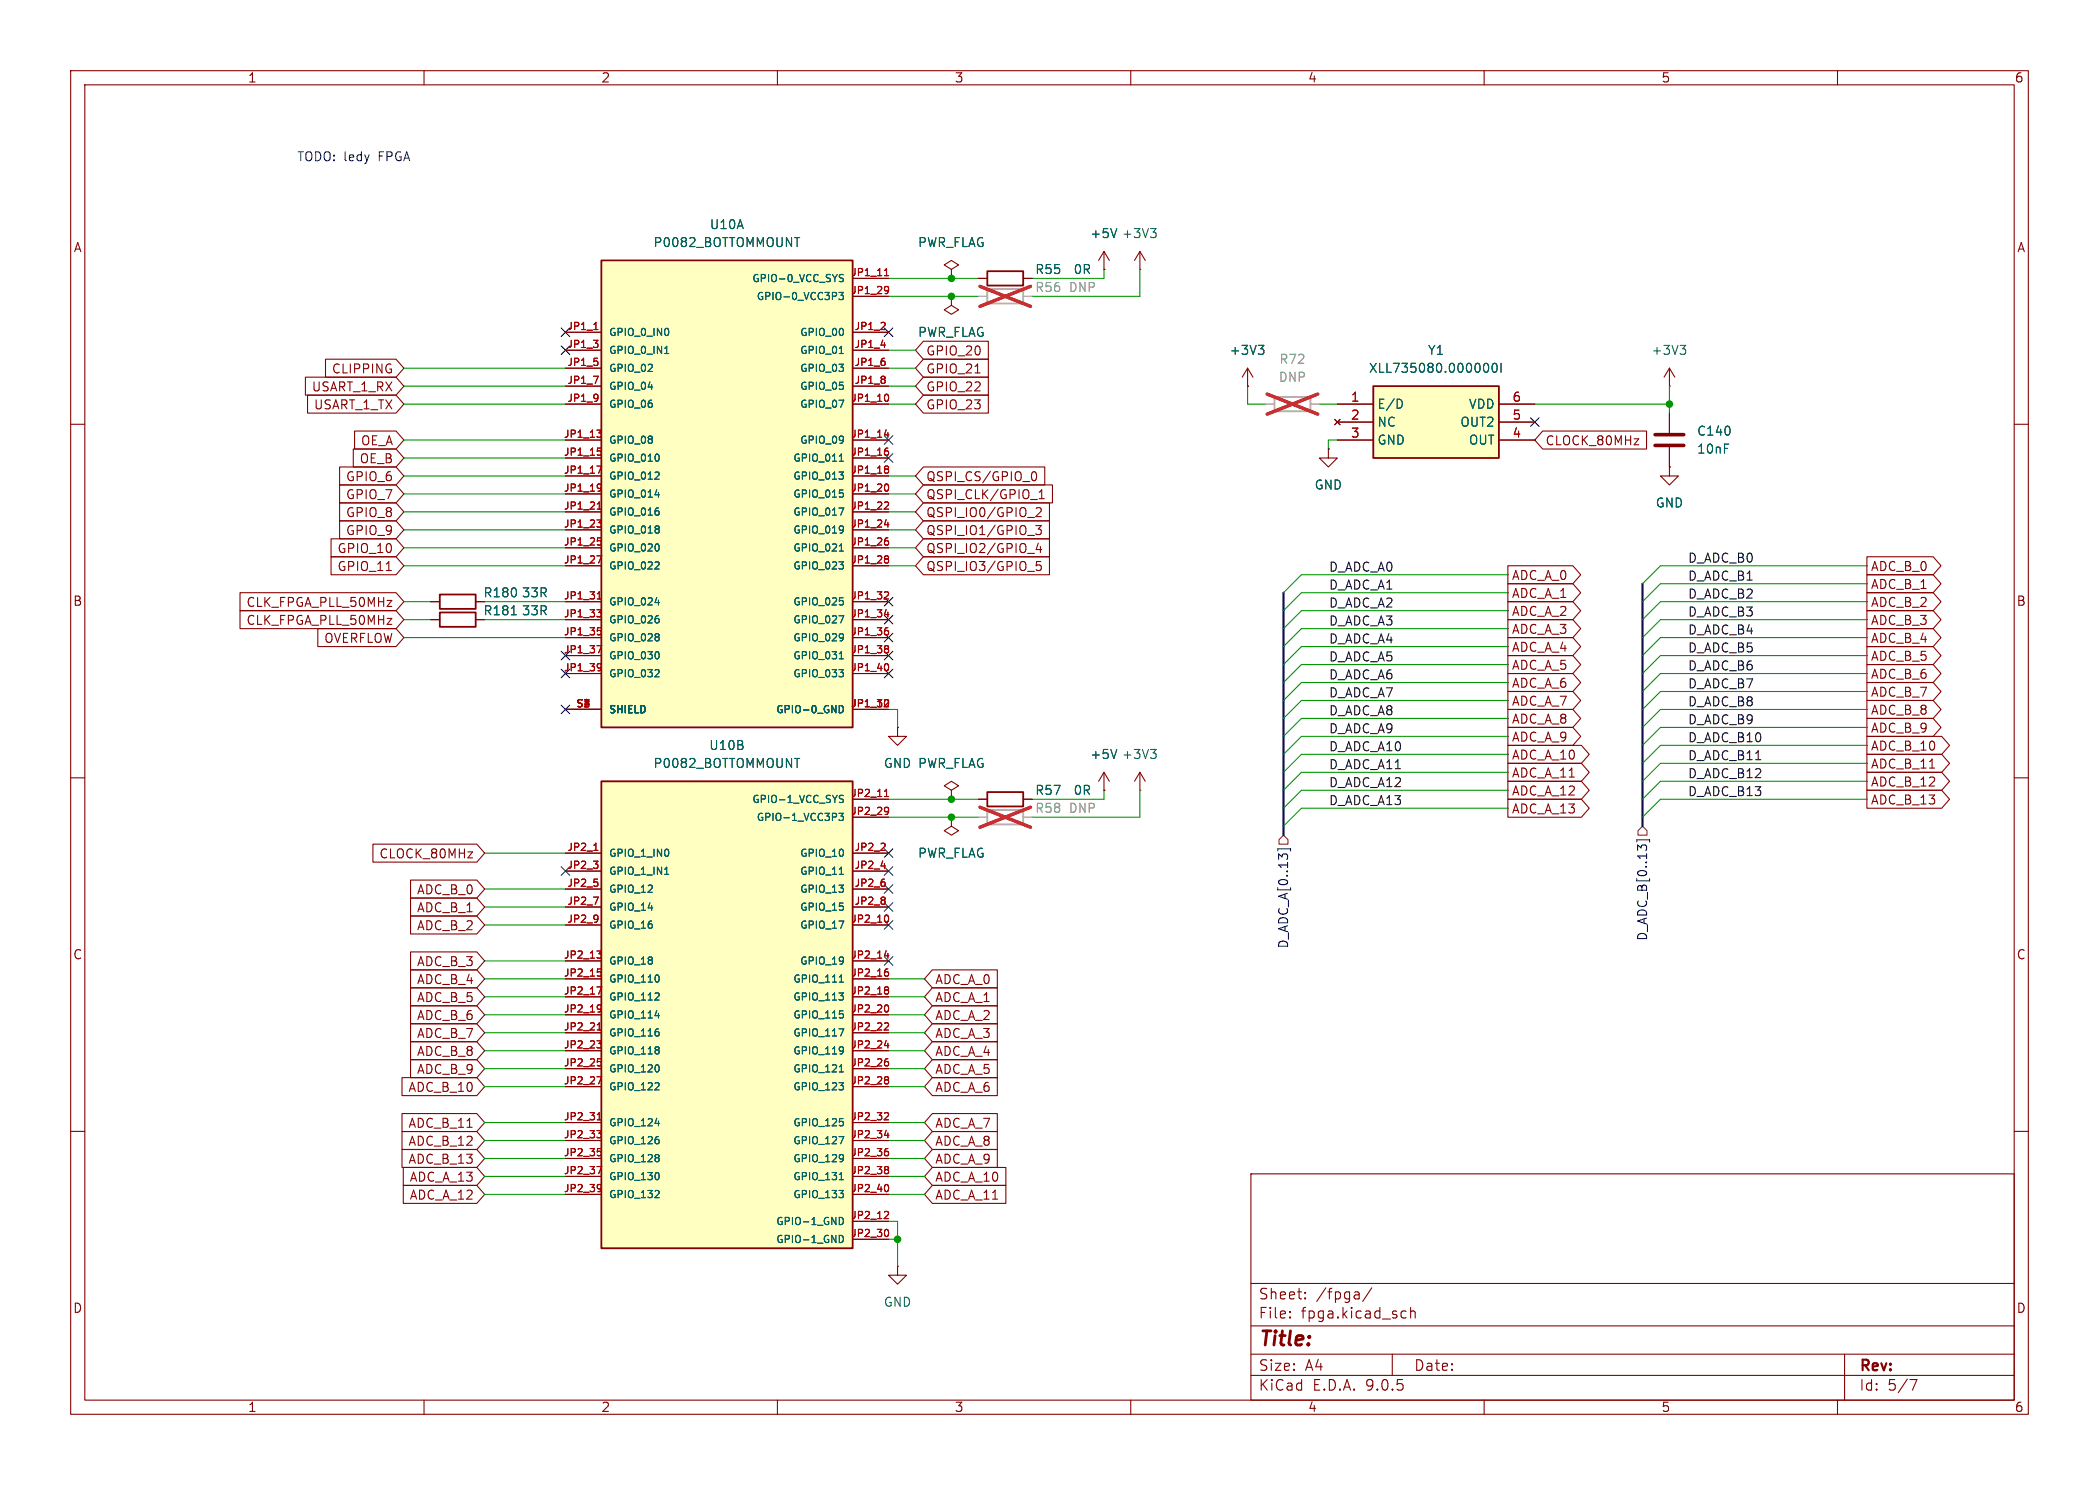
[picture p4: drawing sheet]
<svg xmlns="http://www.w3.org/2000/svg" width="297mm" height="210mm" viewBox="0 0 297 210" stroke-linecap="round" stroke-linejoin="round" font-family="sans-serif">
<g fill="none" stroke="#840000" stroke-width=".15">
<path d="M10 10h277v190h-277zM12 12h273v186h-273zM60 10v2M110 10v2M160 10v2M210 10v2M260 10v2M134.6 38.1l1-.6-1-.7-1 .7 1 .6v1.3M134.6 39.4h.1M134.6 41.9v1.3l1 .6-1 .7-1-.7 1-.6M134.6 41.9h.1M10 60h2"/>
<path d="M285 60h2M10 110h2M127 102.9v1.2h1.3l-1.3 1.3-1.3-1.3h1.3M127 102.9h.1M134.6 111.8l1-.7-1-.6-1 .6 1 .7v1.2M134.6 113h.1M285 110h2M10 160h2M177 166h108v32h-108zM285 160h2M60 198v2M110 198v2"/>
<path d="M160 198v2M177 194.5h108M177 191.5h108M177 187.5h108M177 181.5h108M182.5 186.3h.1l-.1 .1M182.5 186.3v.1M182.5 185.5v.1M182.5 185.5h.1l-.1 .1M184.7 183.6v.1M184.7 183.6h-.1l.1 .1M184.7 182.8v.1"/>
<path d="M184.7 182.8h-.1l.1 .1M192.1 182.7l.2 .2v.8M192.3 183.6l-.1 .1M192.3 183.1h-.1M194.1 182.1l-1.3 2M197 191.5v3M198.5 185.4l.5 .1M199 186.3l-.5 .1M199.6 185.5a.37 .37 0 0 1 .6 .1v.8M199.6 184.9v1.5M210 198v2M260 198v2"/>
<path d="M261 191.5v6.5M270.2 195.1h1l-.6 1.5"/>
</g>
<path d="M85.1 36.8h35.5v66.1h-35.5z" fill="#ffffc2"/>
<path d="M85.1 36.8h35.5v66.1h-35.5zM139.7 38.4h5.1v2h-5.1z" fill="none" stroke="#840000" stroke-width=".25"/>
<g fill="none" stroke="#840000" stroke-width=".15">
<path d="M120.6 39.4h5.1M138.4 39.4h1.3M144.8 39.4h1.2M80 47h5.1M80 49.5h5.1M80 52.1h5.1M80 54.6h5.1M80 57.2h5.1M120.6 47h5.1M120.6 49.5h5.1M120.6 52.1h5.1M120.6 54.6h5.1"/>
<path d="M120.6 57.2h5.1M120.6 41.9h5.1M80 62.2h5.1M80 64.8h5.1M80 67.3h5.1M80 69.9h5.1M80 72.4h5.1M80 74.9h5.1M80 77.5h5.1M120.6 62.2h5.1M120.6 64.8h5.1M120.6 67.3h5.1"/>
<path d="M120.6 69.9h5.1M120.6 72.4h5.1M120.6 74.9h5.1M120.6 77.5h5.1M236.2 66v1.3h1.3l-1.3 1.3-1.3-1.3h1.3M236.2 66h.1M80 80h5.1M80 85.1h5.1M80 87.6h5.1M80 90.2h5.1M80 92.7h5.1M80 95.3h5.1"/>
<path d="M120.6 80h5.1M120.6 85.1h5.1M120.6 87.6h5.1M120.6 90.2h5.1M120.6 92.7h5.1M120.6 95.3h5.1M80 100.3h5.1M120.6 100.3h5.1M134.6 115.6v1.2l1 .7-1 .6-1-.6 1-.7M134.6 115.6h.1M161.3 111.8h.1M161.3 109.2l-.8 1.3"/>
<path d="M161.3 109.2l.8 1.3M161.3 109.2v2.6"/>
</g>
<g fill="none" stroke="#a90000" stroke-width=".15">
<path d="M125.1 39h.6M125.3 38.1l.1-.1v1M84 53.2h.7l-.5 1M84 46.6h.6M124.7 48.8h.6M125.5 55.7a.64 .64 0 0 1 0 1.1M125.5 40.5l.2 .1a.83 .83 0 0 1-.2 .9M125.7 40.9l-.2 .2M84.5 60.8h.6l-.3 .4M84.5 65.9h.6l-.4 1M84.5 73.5h.6l-.3 .4M84.5 78.6h.6l-.4 1"/>
<path d="M84.5 72h.6M84.6 63.4h.4M84.6 76.1h.4M84.7 71.1l.1-.1v1M84.9 61.2l.2 .2v.3l-.2 .1M84.9 63.8l.2 .1v.3l-.2 .2M84.9 68.4l.1 .1a.83 .83 0 0 1-.1 .9M84.9 73.9l.2 .2v.3l-.2 .1M84.9 76.5l.2 .1v.3l-.2 .2M85.1 68.9l-.2 .2M125.1 61.5h.7M125.1 74.2h.7"/>
<path d="M125.4 63.4h.2M125.4 76.1h.2M125.5 68.4a.64 .64 0 0 1 0 1.1M125.5 71l.2 .2v.2l-.6 .6h.6M125.5 63.8l.2 .1v.3l-.2 .2M125.5 65.9l.2 .2-.2 .2 .2 .1v.3l-.2 .2M125.5 76.5l.2 .1v.3l-.2 .2M125.5 78.6l.2 .2-.2 .2 .2 .1v.3l-.2 .2M125.6 61.2v.6M125.6 73.9v.6M84.5 86.2h.6l-.3 .4M84.5 91.3h.6l-.4 1"/>
<path d="M84.5 84.7h.6M84.6 88.8h.4M84.7 83.8l.1-.1v1M84.9 86.6l.2 .2v.3l-.2 .1M84.9 89.2l.2 .1v.3l-.2 .2M84.9 93.8l.1 .1a.83 .83 0 0 1-.1 .9M85.1 94.3l-.2 .2M125.1 86.9h.7M125.4 88.8h.2M125.5 93.8a.64 .64 0 0 1 0 1.1M125.5 98.9l.2 .2v.3l-.6 .5h.6M125.5 83.7l.2 .2v.2l-.6 .6h.6"/>
<path d="M125.5 89.2l.2 .1v.3l-.2 .2M125.5 91.3l.2 .2-.2 .2 .2 .1v.3l-.2 .2M125.6 99a.68 .68 0 0 1-.1 .9M125.6 86.6v.6"/>
</g>
<g fill="none" stroke="#006464" stroke-width=".15">
<path d="M112.4 33.6h.8M118.9 39.3l.3 .1 .1 .1-.1 .3h-.3M118.9 38.9h.4M94 50h.6M118.7 41.4h.6l-.3 .3 .3 .1v.5l-.2 .1-.4-.1M118.8 50h.5M92.7 70h.6M93.2 66.8l.1 .1-.1 .3-.6 .6h.7M93.2 79.5l.1 .1-.1 .3-.6 .6h.7M93.2 64.4v.6M93.2 72.3v.5M93.2 74.5v.2"/>
<path d="M93.2 74.9v.4M93.2 77.1v.6M118.7 66.8h.6l-.3 .3M118.7 71.8h.7l-.4 1.1M118.7 79.5h.6l-.3 .3M118.8 65.2h.5M118.8 77.9h.5M118.8 69.3h.5M119 64.4v-.2v1M119 77.1v-.2v1M119.2 67.2l.1 .1-.1 .4M119.2 69.7l.1 .2-.1 .4"/>
<path d="M119.2 74.4l.1 .1a.86 .86 0 0 1-.1 .8M119.2 79.9l.1 .1-.1 .4M119.3 74.8l-.1 .2M92.7 85.2h.6M93.2 94.7l.1 .2-.1 .2-.6 .6h.7M93.2 87.6v.4M93.2 89.7v.3M93.2 90.1v.4M93.2 92.3v.7M118.7 87.1h.7l-.4 1M118.7 94.7h.6l-.3 .4M118.8 99.8a.51 .51 0 0 1 .5 .5 .51 .51 0 0 1-.5 .5"/>
<path d="M118.8 93.2h.5M118.8 84.5h.5M119 92.3v-.1v1M119.2 85l.1 .1-.1 .4M119.2 89.7h.1a.86 .86 0 0 1-.1 .8M119.2 95.1l.1 .2-.1 .4M119.3 90.1l-.1 .1M162.8 106h.8l-.4 .5M163.3 106.5l.3 .2v.3l-.3 .3"/>
</g>
<path d="M139.7 40.9h5.1v2h-5.1z" fill="none" stroke="#a1a1a1" stroke-width=".25"/>
<path d="M138.4 41.9h1.3M144.8 41.9h1.2" fill="none" stroke="#a1a1a1" stroke-width=".15"/>
<path d="M138.7 40.5l7.1 2.8M145.8 40.5l-7.1 2.8" fill="none" stroke="#e12e31" stroke-width=".46"/>
<path d="M85.1 110.5h35.5v66h-35.5z" fill="#ffffc2"/>
<path d="M62.2 84.1h5.1v2h-5.1zM62.2 86.6h5.1v2h-5.1zM85.1 110.5h35.5v66h-35.5zM139.7 112h5.1v2h-5.1z" fill="none" stroke="#840000" stroke-width=".25"/>
<g fill="none" stroke="#840000" stroke-width=".15">
<path d="M236.2 54.6h.1M236.2 52.1v2.5M236.2 58.4v2.8M236.2 52.1l-.7 1.2M236.2 52.1l.8 1.2M188 63.5v1.3h1.2l-1.2 1.2-1.3-1.2h1.3M188 63.5h.1M236.2 63.2v2.8M61 85.1h1.2M61 87.6h1.2M67.3 85.1h1.3M67.3 87.6h1.3"/>
<path d="M120.6 113h5.1M120.6 115.6h5.1M138.4 113h1.3M144.8 113h1.2M156.2 111.8h.1M156.2 109.2l-.8 1.3M156.2 109.2l.8 1.3M156.2 109.2v2.6M80 120.7h5.1M80 123.2h5.1M80 125.7h5.1M80 128.3h5.1"/>
<path d="M80 130.8h5.1M80 135.9h5.1M80 138.4h5.1M120.6 120.7h5.1M120.6 123.2h5.1M120.6 125.7h5.1M120.6 128.3h5.1M120.6 130.8h5.1M120.6 135.9h5.1M120.6 138.4h5.1M80 141h5.1M80 143.5h5.1"/>
<path d="M80 146.1h5.1M80 148.6h5.1M80 151.1h5.1M80 153.7h5.1M80 158.8h5.1M120.6 141h5.1M120.6 143.5h5.1M120.6 146.1h5.1M120.6 148.6h5.1M120.6 151.1h5.1M120.6 153.7h5.1M120.6 158.8h5.1"/>
<path d="M80 161.3h5.1M80 163.8h5.1M80 166.4h5.1M80 168.9h5.1M120.6 161.3h5.1M120.6 163.8h5.1M120.6 166.4h5.1M120.6 168.9h5.1M120.6 172.7h5.1M120.6 175.3h5.1M127 179.1v1.2h1.3l-1.3 1.3-1.3-1.3h1.3M127 179.1h.1"/>
</g>
<g fill="none" stroke="#a90000" stroke-width=".15">
<path d="M125.1 112.6h.6M125.3 111.8l.1-.2v1M125.5 114.2l.2 .1a.83 .83 0 0 1-.2 .8M125.7 114.6l-.2 .2M84 126.9h.7l-.5 1M84 120.3h.6M84.5 134.5h.6l-.3 .4M84.5 139.6h.6l-.4 1M84.6 137h.4M84.9 134.9l.2 .2v.2l-.2 .2M84.9 137.4l.2 .2v.3l-.2 .1M124.7 122.5h.6"/>
<path d="M125.1 135.2h.7M125.4 137h.2M125.5 129.4a.64 .64 0 0 1 0 1M125.5 137.4l.2 .2v.3l-.2 .1M125.5 139.6l.2 .2-.2 .2 .2 .1v.3l-.2 .2M125.6 134.8v.7M84.5 147.2h.6l-.3 .4M84.5 152.3h.6l-.4 1M84.5 159.9h.6l-.3 .4M84.5 145.7h.6M84.5 158.4h.6M84.6 149.7h.4"/>
<path d="M84.7 144.8l.1-.2v1.1M84.7 157.5l.1-.2v1.1M84.9 142.1l.1 .1a.83 .83 0 0 1-.1 .9M84.9 147.6l.2 .2v.2l-.2 .2M84.9 150.1l.2 .2v.3l-.2 .1M85.1 142.5l-.2 .2M125.1 147.9h.7M125.4 149.7h.2M125.5 142.1a.64 .64 0 0 1 0 1M125.5 144.6l.2 .2v.3l-.6 .6h.6M125.5 157.3l.2 .2v.3l-.6 .6h.6M125.5 150.1l.2 .2v.3l-.2 .1"/>
<path d="M125.5 152.3l.2 .2-.2 .2 .2 .1v.3l-.2 .2M125.6 147.5v.7M84.5 165h.6l-.4 1M84.6 162.4h.4M84.9 160.3l.2 .2v.2l-.2 .2M84.9 162.8l.2 .2v.3l-.2 .1M84.9 167.5l.1 .1a.83 .83 0 0 1-.1 .9M85.1 167.9l-.2 .2M125.1 160.6h.7M125.4 162.4h.2M125.5 167.5a.64 .64 0 0 1 0 1M125.5 173.9a.64 .64 0 0 1 0 1"/>
<path d="M125.5 162.8l.2 .2v.3l-.2 .1M125.5 165l.2 .2-.2 .2 .2 .1v.3l-.2 .2M125.5 171.3l.2 .2v.3l-.6 .5h.6M125.6 160.2v.7"/>
</g>
<g fill="none" stroke="#006464" stroke-width=".15">
<path d="M237.7 48.8h.8l-.4 .5M238.3 49.3l.2 .3v.3l-.2 .2M72.3 86.9h.8M112.4 107.3h.8M118.7 115h.6l-.3 .4 .3 .1v.4l-.2 .1-.4-.1M118.9 112.9l.3 .2 .1 .1-.1 .2-.3 .1M118.9 112.5h.4M158 106l-.4 1.3M93.2 138.1v.6M94 123.7h.6M118.8 123.7h.5M118.8 138.9h.5"/>
<path d="M119 138v-.1v1M92.7 143.6h.6M92.7 158.9h.6M93.2 140.5l.1 .1-.1 .3-.6 .5h.7M93.2 153.2l.1 .1-.1 .3-.6 .5h.7M93.2 146v.4M93.2 148.1v.3M93.2 148.6v.4M93.2 150.8v.6M118.7 140.4h.6l-.3 .4M118.7 145.5h.7l-.4 1M118.7 153.1h.6l-.3 .4"/>
<path d="M118.8 151.6h.5M118.8 143h.5M118.8 158.2h.5M119 150.7v-.1v1M119.2 140.9l.1 .1-.1 .4M119.2 143.4l.1 .1-.1 .4M119.2 148.1h.1a.86 .86 0 0 1-.1 .9M119.2 153.6l.1 .1-.1 .4M119.2 158.6l.1 .2-.1 .4M119.3 148.5l-.1 .1M93.2 168.4l.1 .1-.1 .3-.6 .6h.7M93.2 161.2v.5"/>
<path d="M93.2 163.4v.2M93.2 163.8v.4M93.2 166v.6M118.7 160.7h.7l-.4 1.1M118.7 168.4h.6l-.3 .3M118.8 172.2a.51 .51 0 0 1 .5 .5 .51 .51 0 0 1-.5 .5M118.8 174.7a.51 .51 0 0 1 .5 .5 .51 .51 0 0 1-.5 .5M118.8 166.8h.5M119 166v-.2v1M119.2 163.3l.1 .1a.86 .86 0 0 1-.1 .8M119.2 168.8l.1 .1-.1 .4M119.3 163.7l-.1 .2"/>
</g>
<path d="M180.3 56.1h5.1v2.1h-5.1zM139.7 114.6h5.1v2h-5.1z" fill="none" stroke="#a1a1a1" stroke-width=".25"/>
<path d="M179.1 57.2h1.2M185.4 57.2h1.3M138.4 115.6h1.3M144.8 115.6h1.2" fill="none" stroke="#a1a1a1" stroke-width=".15"/>
<path d="M179.3 55.7l7.2 2.9M186.5 55.7l-7.2 2.9M138.7 114.2l7.1 2.8M145.8 114.2l-7.1 2.8" fill="none" stroke="#e12e31" stroke-width=".46"/>
<path d="M234.2 61.5h4.1M234.2 63h4.1" fill="none" stroke="#840000" stroke-width=".51"/>
<path d="M194.3 54.6h17.8v10.2h-17.8z" fill="#ffffc2"/>
<path d="M194.3 54.6h17.8v10.2h-17.8z" fill="none" stroke="#840000" stroke-width=".25"/>
<g fill="none" stroke="#840000" stroke-width=".15">
<path d="M120.6 39.4h5.1M134.6 39.4h.1M138.4 39.4h1.3M144.8 39.4h1.2M156.2 38.1h.1M156.2 35.6l-.8 1.2M156.2 35.6l.8 1.2M156.2 35.6v2.5M161.3 38.1h.1M161.3 35.6l-.8 1.2M161.3 35.6l.8 1.2M161.3 35.6v2.5"/>
<path d="M43.2 53.3h12.8l1.1 1.3-1.1 1.3h-12.8zM43.5 55.9h12.5l1.1 1.3-1.1 1.2h-12.5zM46.1 50.8h9.9l1.1 1.3-1.1 1.2h-9.9zM80 57.2h5.1M80 47h5.1M80 49.5h5.1M80 52.1h5.1M80 54.6h5.1M120.6 57.2h5.1M120.6 47h5.1M120.6 49.5h5.1M120.6 52.1h5.1"/>
<path d="M120.6 54.6h5.1M120.6 41.9h5.1M130.7 48.3h9.1v2.5h-9.1l-1.2-1.3zM130.7 53.3h9.1v2.6h-9.1l-1.2-1.3zM130.7 50.8h9.1v2.5h-9.1l-1.2-1.2zM130.7 55.9h9.1v2.5h-9.1l-1.2-1.2zM134.6 41.9h.1M138 52.7h.7M176.5 54.6h.1M176.5 52.1l-.7 1.2M176.5 52.1l.8 1.2M176.5 52.1v2.5"/>
<path d="M188.8 59.3l.8 .8M189.2 57.2h5.1M189.2 59.7h5.1M189.6 59.3l-.8 .8M212.1 57.2h5.1M212.1 59.7h5.1M236.2 58.4v2.8M46.8 76.2h9.2l1.1 1.3-1.1 1.2h-9.2zM46.8 78.7h9.2l1.1 1.3-1.1 1.3h-9.2zM48.1 66h7.9l1.1 1.3-1.1 1.3h-7.9zM48.1 68.6h7.9l1.1 1.3-1.1 1.2h-7.9zM48.1 73.7h7.9l1.1 1.2-1.1 1.3h-7.9z"/>
<path d="M48.1 71.1h7.9l1.1 1.3-1.1 1.3h-7.9zM50 63.5h6l1.1 1.3-1.1 1.2h-6zM50.2 61h5.8l1.1 1.2-1.1 1.3h-5.8zM80 62.2h5.1M80 64.8h5.1M80 67.3h5.1M80 69.9h5.1M80 72.4h5.1M80 74.9h5.1M80 77.5h5.1M120.6 62.2h5.1M120.6 64.8h5.1"/>
<path d="M120.6 67.3h5.1M120.6 69.9h5.1M120.6 72.4h5.1M120.6 74.9h5.1M120.6 77.5h5.1M130.7 78.7h17.8v2.6h-17.8l-1.2-1.3zM130.7 73.7h17.8v2.5h-17.8l-1.2-1.3zM130.7 76.2h17.8v2.5h-17.8l-1.2-1.2zM130.7 71.1h17.8v2.6h-17.8l-1.2-1.3zM130.7 68.6h18.2v2.5h-18.2l-1.2-1.2zM130.7 66h17.1v2.6h-17.1l-1.2-1.3zM145.8 70.6h1"/>
<path d="M146.1 66.8l.1-.1a.69 .69 0 0 1 .4 1.2l-.2 .1-.3-.1M146.6 74.3h.7l-.4 .5 .4 .1v.6l-.2 .1h-.4l-.1-.1M146.6 71.9l.2-.1h.3l.2 .1v.3v.1l-.7 .8h.7M146.9 76.8l-.3 .9h.8M147 70.5h.8M147 69.6l.4-.3v1.2M147.2 77.3v.8M147.3 79.4h-.6l-.1 .6 .2-.1 .4 .1 .1 .1v.5l-.2 .1h-.3l-.2-.1M188 63.5h.1M189.2 62.2h5.1M212.1 62.2h5.1M218.3 61h14.7v2.5h-14.7l-1.1-1.3z"/>
<path d="M231.2 62.1h.7l-.7 .8h.7M236.2 66h.1M236.2 63.2v2.8M264.2 78.7h9.3l1.1 1.3-1.1 1.3h-9.3zM34 83.8h22l1.1 1.3-1.1 1.3h-22zM34 86.4h22l1.1 1.2-1.1 1.3h-22zM45 88.9h11l1.1 1.3-1.1 1.2h-11zM54.7 80.7h.7M54.8 84.9h.6l-.6 .9h.6M54.8 87.5h.6l-.6 .8h.6M61 85.1h1.2M61 87.6h1.2"/>
<path d="M67.3 85.1h1.3M67.3 87.6h1.3M80 85.1h5.1M80 87.6h5.1M80 80h5.1M80 90.2h5.1M80 92.7h5.1M80 95.3h5.1M120.6 85.1h5.1M120.6 87.6h5.1M120.6 80h5.1M120.6 90.2h5.1"/>
<path d="M120.6 92.7h5.1M120.6 95.3h5.1M213.4 90.2h9.2l1.1 1.2-1.1 1.3h-9.2zM213.4 82.5h9.2l1.1 1.3-1.1 1.3h-9.2zM213.4 95.2h9.2l1.1 1.3-1.1 1.3h-9.2zM213.4 92.7h9.2l1.1 1.3-1.1 1.3h-9.2zM213.4 80h9.2l1.1 1.3-1.1 1.3h-9.2zM213.4 97.8h9.2l1.1 1.3-1.1 1.2h-9.2zM213.4 85.1h9.2l1.1 1.3-1.1 1.2h-9.2zM213.4 87.6h9.2l1.1 1.3-1.1 1.3h-9.2zM264.2 96.5h9.3l1.1 1.3-1.1 1.3h-9.3zM264.2 99.1h9.3l1.1 1.2-1.1 1.3h-9.3z"/>
<path d="M264.2 88.9h9.3l1.1 1.3-1.1 1.2h-9.3zM264.2 91.4h9.3l1.1 1.3-1.1 1.3h-9.3zM264.2 83.8h9.3l1.1 1.3-1.1 1.3h-9.3zM264.2 86.4h9.3l1.1 1.2-1.1 1.3h-9.3zM264.2 94h9.3l1.1 1.3-1.1 1.2h-9.3zM264.2 81.3h9.3l1.1 1.3-1.1 1.2h-9.3zM52.8 119.4h14.7l1.1 1.3-1.1 1.2h-14.7zM80 100.3h5.1M120.6 113h5.1M120.6 115.6h5.1M120.6 100.3h5.1M127 102.9h.1"/>
<path d="M134.6 113h.1M134.6 115.6h.1M138.4 113h1.3M144.8 113h1.2M156.2 111.8h.1M213.4 113h10.4l1.1 1.3-1.1 1.3h-10.4zM213.4 105.4h10.4l1.1 1.3-1.1 1.3h-10.4zM213.4 107.9h10.4l1.1 1.3-1.1 1.3h-10.4zM213.4 100.3h9.2l1.1 1.3-1.1 1.3h-9.2zM213.4 110.5h10.4l1.1 1.3-1.1 1.2h-10.4zM213.4 102.9h9.2l1.1 1.2-1.1 1.3h-9.2zM264.2 106.7h10.5l1.2 1.3-1.2 1.2h-10.5z"/>
<path d="M264.2 109.2h10.5l1.2 1.3-1.2 1.3h-10.5zM264.2 104.1h10.5l1.2 1.3-1.2 1.3h-10.5zM264.2 101.6h9.3l1.1 1.3-1.1 1.2h-9.3zM264.2 111.8h10.5l1.2 1.2-1.2 1.3h-10.5zM58.1 134.6h9.4l1.1 1.3-1.1 1.3h-9.4zM58.1 124.5h9.4l1.1 1.2-1.1 1.3h-9.4zM58.1 129.5h9.4l1.1 1.3-1.1 1.3h-9.4zM58.1 139.7h9.4l1.1 1.3-1.1 1.2h-9.4zM58.1 127h9.4l1.1 1.3-1.1 1.2h-9.4zM58.1 137.2h9.4l1.1 1.2-1.1 1.3h-9.4zM66.2 120.5h.7l-.7 .8h.7M80 120.7h5.1"/>
<path d="M80 123.2h5.1M80 125.7h5.1M80 128.3h5.1M80 130.8h5.1M80 135.9h5.1M80 138.4h5.1M120.6 120.7h5.1M120.6 123.2h5.1M120.6 125.7h5.1M120.6 128.3h5.1M120.6 130.8h5.1M120.6 135.9h5.1"/>
<path d="M120.6 138.4h5.1M131.9 137.2h9.2v2.5h-9.2l-1.1-1.3zM131.9 139.7h9.2v2.5h-9.2l-1.1-1.2zM56.9 157.5h10.6l1.1 1.3-1.1 1.2h-10.6zM56.9 152.4h10.6l1.1 1.3-1.1 1.2h-10.6zM58.1 142.2h9.4l1.1 1.3-1.1 1.3h-9.4zM58.1 144.8h9.4l1.1 1.3-1.1 1.2h-9.4zM58.1 149.9h9.4l1.1 1.2-1.1 1.3h-9.4zM58.1 147.3h9.4l1.1 1.3-1.1 1.3h-9.4zM80 141h5.1M80 143.5h5.1M80 146.1h5.1"/>
<path d="M80 148.6h5.1M80 151.1h5.1M80 153.7h5.1M80 158.8h5.1M120.6 141h5.1M120.6 143.5h5.1M120.6 146.1h5.1M120.6 148.6h5.1M120.6 151.1h5.1M120.6 153.7h5.1M120.6 158.8h5.1M131.9 152.4h9.2v2.5h-9.2l-1.1-1.2z"/>
<path d="M131.9 149.9h9.2v2.5h-9.2l-1.1-1.3zM131.9 147.3h9.2v2.6h-9.2l-1.1-1.3zM131.9 144.8h9.2v2.5h-9.2l-1.1-1.2zM131.9 142.2h9.2v2.6h-9.2l-1.1-1.3zM131.9 157.5h9.2v2.5h-9.2l-1.1-1.2zM56.9 162.6h10.6l1.1 1.2-1.1 1.3h-10.6zM56.9 160h10.6l1.1 1.3-1.1 1.3h-10.6zM57.1 167.6h10.4l1.1 1.3-1.1 1.3h-10.4zM57.1 165.1h10.4l1.1 1.3-1.1 1.2h-10.4zM80 161.3h5.1M80 163.8h5.1M80 166.4h5.1"/>
<path d="M80 168.9h5.1M120.6 161.3h5.1M120.6 163.8h5.1M120.6 166.4h5.1M120.6 168.9h5.1M120.6 172.7h5.1M120.6 175.3h5.1M131.9 162.6h9.2v2.5h-9.2l-1.1-1.3zM131.9 160h9.2v2.6h-9.2l-1.1-1.3zM131.9 165.1h10.4v2.5h-10.4l-1.1-1.2zM131.9 167.6h10.4v2.6h-10.4l-1.1-1.3z"/>
</g>
<g fill="none" stroke="#006464" stroke-width=".15">
<path d="M112.4 33.6h.8M118.9 39.3l.3 .1 .1 .1-.1 .3h-.3M118.9 38.9h.4M158 32.3l-.4 1.3M162.8 32.3h.8l-.4 .5M163.3 32.8l.3 .3v.3l-.3 .2M94 50h.6M118.7 41.4h.6l-.3 .3 .3 .1v.5l-.2 .1-.4-.1M118.8 50h.5M178 48.8h.8l-.4 .5M178.6 49.3l.2 .3v.3l-.2 .2M198.2 56.5l.2 .5v.4l-.2 .3"/>
<path d="M210 51.6l.2-.2a.69 .69 0 0 1 .3 1.1l-.3 .1-.2-.2M211.3 51.4h.1a.69 .69 0 0 1 .3 1.1l-.2 .1a.69 .69 0 0 1-.3-1.1zM212.4 51.4v1.2M92.7 70h.6M93.2 66.8l.1 .1-.1 .3-.6 .6h.7M93.2 79.5l.1 .1-.1 .3-.6 .6h.7M93.2 64.4v.6M93.2 72.3v.5M93.2 74.5v.2M93.2 74.9v.4M93.2 77.1v.6M118.7 66.8h.6l-.3 .3"/>
<path d="M118.7 71.8h.7l-.4 1.1M118.7 79.5h.6l-.3 .3M118.8 65.2h.5M118.8 77.9h.5M118.8 69.3h.5M119 64.4v-.2v1M119 77.1v-.2v1M119.2 67.2l.1 .1-.1 .4M119.2 69.7l.1 .2-.1 .4M119.2 74.4l.1 .1a.86 .86 0 0 1-.1 .8M119.2 79.9l.1 .1-.1 .4M119.3 74.8l-.1 .2"/>
<path d="M72.3 86.9h.8M92.7 85.2h.6M93.2 94.7l.1 .2-.1 .2-.6 .6h.7M93.2 87.6v.4M93.2 89.7v.3M93.2 90.1v.4M93.2 92.3v.7M118.7 87.1h.7l-.4 1M118.7 94.7h.6l-.3 .4M118.8 99.8a.51 .51 0 0 1 .5 .5 .51 .51 0 0 1-.5 .5M118.8 93.2h.5M118.8 84.5h.5"/>
<path d="M119 92.3v-.1v1M119.2 85l.1 .1-.1 .4M119.2 89.7h.1a.86 .86 0 0 1-.1 .8M119.2 95.1l.1 .2-.1 .4M119.3 90.1l-.1 .1M112.4 107.3h.8M118.7 115h.6l-.3 .4 .3 .1v.4l-.2 .1-.4-.1M118.9 112.9l.3 .2 .1 .1-.1 .2-.3 .1M118.9 112.5h.4M158 106l-.4 1.3M93.2 138.1v.6M94 123.7h.6"/>
<path d="M118.8 123.7h.5M118.8 138.9h.5M119 138v-.1v1M92.7 143.6h.6M92.7 158.9h.6M93.2 140.5l.1 .1-.1 .3-.6 .5h.7M93.2 153.2l.1 .1-.1 .3-.6 .5h.7M93.2 146v.4M93.2 148.1v.3M93.2 148.6v.4M93.2 150.8v.6M118.7 140.4h.6l-.3 .4"/>
<path d="M118.7 145.5h.7l-.4 1M118.7 153.1h.6l-.3 .4M118.8 151.6h.5M118.8 143h.5M118.8 158.2h.5M119 150.7v-.1v1M119.2 140.9l.1 .1-.1 .4M119.2 143.4l.1 .1-.1 .4M119.2 148.1h.1a.86 .86 0 0 1-.1 .9M119.2 153.6l.1 .1-.1 .4M119.2 158.6l.1 .2-.1 .4M119.3 148.5l-.1 .1"/>
<path d="M93.2 168.4l.1 .1-.1 .3-.6 .6h.7M93.2 161.2v.5M93.2 163.4v.2M93.2 163.8v.4M93.2 166v.6M118.7 160.7h.7l-.4 1.1M118.7 168.4h.6l-.3 .3M118.8 172.2a.51 .51 0 0 1 .5 .5 .51 .51 0 0 1-.5 .5M118.8 174.7a.51 .51 0 0 1 .5 .5 .51 .51 0 0 1-.5 .5M118.8 166.8h.5M119 166v-.2v1M119.2 163.3l.1 .1a.86 .86 0 0 1-.1 .8"/>
<path d="M119.2 168.8l.1 .1-.1 .4M119.3 163.7l-.1 .2"/>
</g>
<g fill="none" stroke="#000084" stroke-width=".15">
<path d="M79.4 48.9l1.2 1.2M79.4 46.4l1.2 1.2M80.6 48.9l-1.2 1.2M80.6 46.4l-1.2 1.2M125.1 46.4l1.2 1.2M126.3 46.4l-1.2 1.2M216.6 59.1l1.2 1.2M217.8 59.1l-1.2 1.2M125.1 64.2l1.2 1.2M125.1 61.6l1.2 1.2M126.3 64.2l-1.2 1.2M126.3 61.6l-1.2 1.2"/>
<path d="M79.4 99.7l1.2 1.2M79.4 92.1l1.2 1.2M79.4 94.6l1.2 1.3M80.6 99.7l-1.2 1.2M80.6 92.1l-1.2 1.2M80.6 94.6l-1.2 1.3M125.1 94.6l1.2 1.3M125.1 89.6l1.2 1.2M125.1 92.1l1.2 1.2M125.1 87l1.2 1.2M125.1 84.5l1.2 1.2M126.3 94.6l-1.2 1.3"/>
<path d="M126.3 89.6l-1.2 1.2M126.3 92.1l-1.2 1.2M126.3 87l-1.2 1.2M126.3 84.5l-1.2 1.2M231.6 119.1v-.3h1.8v.3M232.2 119.9l-.5-.4v.8M232.3 119.6l.1-.1h.3l.2 .1M79.4 122.6l1.2 1.2M80.6 122.6l-1.2 1.2M125.1 135.3l1.2 1.2M125.1 120l1.2 1.3M125.1 127.7l1.2 1.2"/>
<path d="M125.1 125.1l1.2 1.2M125.1 130.2l1.2 1.2M125.1 122.6l1.2 1.2M126.3 135.3l-1.2 1.2M126.3 120l-1.2 1.3M126.3 127.7l-1.2 1.2M126.3 125.1l-1.2 1.2M126.3 130.2l-1.2 1.2M126.3 122.6l-1.2 1.2M180.8 120.3v-.3h1.8v.3"/>
</g>
<path d="M181 118.7l.6-.6 .6 .6v.7h-1.2zM232.4 116.8l.6 .7v.6h-1.2v-.6z" fill="none" stroke="#725600" stroke-width=".15"/>
<path d="M181.6 83.8v34.3M232.4 82.6v34.2" fill="none" stroke="#000084" stroke-width=".3"/>
<g fill="none" stroke="#009600" stroke-width=".15">
<path d="M125.7 39.4h12.7M156.2 38.1v1.3h-10.2M161.3 38.1v3.8h-15.3M57.1 57.2h22.9M57.1 54.6h22.9M57.1 52.1h22.9M125.7 41.9h12.7M125.7 57.2h3.8M125.7 54.6h3.8M125.7 52.1h3.8M125.7 49.5h3.8M176.5 54.6v2.6h2.6"/>
<path d="M186.7 57.2h2.5M217.2 57.2h19M236.2 54.6v3.8M57.1 62.2h22.9M57.1 64.8h22.9M57.1 67.3h22.9M57.1 77.5h22.9M57.1 69.9h22.9M57.1 72.4h22.9M57.1 74.9h22.9M125.7 67.3h3.8M125.7 77.5h3.8"/>
<path d="M125.7 69.9h3.8M125.7 72.4h3.8M125.7 74.9h3.8M189.2 62.2h-1.2v1.3M57.1 87.6h3.9M57.1 80h22.9M57.1 85.1h3.9M57.1 90.2h22.9M68.6 87.6h11.4M68.6 85.1h11.4M125.7 80h3.8M213.4 91.4h-29.3l-2.5 2.6"/>
<path d="M213.4 94h-29.3l-2.5 2.5M213.4 96.5h-29.3l-2.5 2.6M213.4 99.1h-29.3l-2.5 2.5M213.4 86.4h-29.3l-2.5 2.5M213.4 81.3h-29.3l-2.5 2.5M213.4 83.8h-29.3l-2.5 2.6M213.4 88.9h-29.3l-2.5 2.5M264.2 87.6h-29.3l-2.5 2.6M264.2 80h-29.3l-2.5 2.6M264.2 85.1h-29.3l-2.5 2.5M264.2 90.2h-29.3l-2.5 2.5M264.2 82.6h-29.3l-2.5 2.5"/>
<path d="M264.2 97.8h-29.3l-2.5 2.5M264.2 95.3h-29.3l-2.5 2.5M264.2 92.7h-29.3l-2.5 2.6M125.7 113h12.7M125.7 100.3h1.3v2.6M125.7 115.6h12.7M156.2 111.8v1.2h-10.2M161.3 111.8v3.8h-15.3M213.4 109.2h-29.3l-2.5 2.6M213.4 101.6h-29.3l-2.5 2.5M213.4 104.1h-29.3l-2.5 2.6M213.4 106.7h-29.3l-2.5 2.5"/>
<path d="M213.4 114.3h-29.3l-2.5 2.5M213.4 111.8h-29.3l-2.5 2.5M264.2 113h-29.3l-2.5 2.6M264.2 105.4h-29.3l-2.5 2.6M264.2 102.9h-29.3l-2.5 2.5M264.2 108h-29.3l-2.5 2.5M264.2 110.5h-29.3l-2.5 2.5M264.2 100.3h-29.3l-2.5 2.6M68.6 135.9h11.4M68.6 120.7h11.4M68.6 130.8h11.4M68.6 125.7h11.4"/>
<path d="M68.6 128.3h11.4M68.6 138.4h11.4M125.7 138.4h5.1M68.6 146.1h11.4M68.6 141h11.4M68.6 143.5h11.4M68.6 153.7h11.4M68.6 151.1h11.4M68.6 148.6h11.4M68.6 158.8h11.4M125.7 146.1h5.1M125.7 141h5.1"/>
<path d="M125.7 143.5h5.1M125.7 153.7h5.1M125.7 151.1h5.1M125.7 148.6h5.1M125.7 158.8h5.1M68.6 168.9h11.4M68.6 166.4h11.4M68.6 163.8h11.4M68.6 161.3h11.4M125.7 168.9h5.1M125.7 166.4h5.1M125.7 163.8h5.1"/>
<path d="M125.7 161.3h5.1M125.7 172.7h1.3v6.4M125.7 175.3h1.3"/>
</g>
<g fill="none" stroke="#a90000" stroke-width=".15">
<path d="M125.1 39h.6M125.3 38.1l.1-.1v1M84 53.2h.7l-.5 1M84 46.6h.6M124.7 48.8h.6M125.5 55.7a.64 .64 0 0 1 0 1.1M125.5 40.5l.2 .1a.83 .83 0 0 1-.2 .9M125.7 40.9l-.2 .2M84.5 60.8h.6l-.3 .4M84.5 65.9h.6l-.4 1M84.5 73.5h.6l-.3 .4M84.5 78.6h.6l-.4 1"/>
<path d="M84.5 72h.6M84.6 63.4h.4M84.6 76.1h.4M84.7 71.1l.1-.1v1M84.9 61.2l.2 .2v.3l-.2 .1M84.9 63.8l.2 .1v.3l-.2 .2M84.9 68.4l.1 .1a.83 .83 0 0 1-.1 .9M84.9 73.9l.2 .2v.3l-.2 .1M84.9 76.5l.2 .1v.3l-.2 .2M85.1 68.9l-.2 .2M125.1 61.5h.7M125.1 74.2h.7"/>
<path d="M125.4 63.4h.2M125.4 76.1h.2M125.5 68.4a.64 .64 0 0 1 0 1.1M125.5 63.8l.2 .1v.3l-.2 .2M125.5 65.9l.2 .2-.2 .2 .2 .1v.3l-.2 .2M125.5 71l.2 .2v.2l-.6 .6h.6M125.5 76.5l.2 .1v.3l-.2 .2M125.5 78.6l.2 .2-.2 .2 .2 .1v.3l-.2 .2M125.6 61.2v.6M125.6 73.9v.6M84.5 86.2h.6l-.3 .4M84.5 91.3h.6l-.4 1"/>
<path d="M84.5 84.7h.6M84.6 88.8h.4M84.7 83.8l.1-.1v1M84.9 86.6l.2 .2v.3l-.2 .1M84.9 89.2l.2 .1v.3l-.2 .2M84.9 93.8l.1 .1a.83 .83 0 0 1-.1 .9M85.1 94.3l-.2 .2M125.1 86.9h.7M125.4 88.8h.2M125.5 93.8a.64 .64 0 0 1 0 1.1M125.5 98.9l.2 .2v.3l-.6 .5h.6M125.5 83.7l.2 .2v.2l-.6 .6h.6"/>
<path d="M125.5 89.2l.2 .1v.3l-.2 .2M125.5 91.3l.2 .2-.2 .2 .2 .1v.3l-.2 .2M125.6 99a.68 .68 0 0 1-.1 .9M125.6 86.6v.6M125.1 112.6h.6M125.3 111.8l.1-.2v1M125.5 114.2l.2 .1a.83 .83 0 0 1-.2 .8M125.7 114.6l-.2 .2M84 126.9h.7l-.5 1M84 120.3h.6M84.5 134.5h.6l-.3 .4M84.5 139.6h.6l-.4 1"/>
<path d="M84.6 137h.4M84.9 134.9l.2 .2v.2l-.2 .2M84.9 137.4l.2 .2v.3l-.2 .1M124.7 122.5h.6M125.1 135.2h.7M125.4 137h.2M125.5 129.4a.64 .64 0 0 1 0 1M125.5 137.4l.2 .2v.3l-.2 .1M125.5 139.6l.2 .2-.2 .2 .2 .1v.3l-.2 .2M125.6 134.8v.7M84.5 147.2h.6l-.3 .4M84.5 152.3h.6l-.4 1"/>
<path d="M84.5 159.9h.6l-.3 .4M84.5 145.7h.6M84.5 158.4h.6M84.6 149.7h.4M84.7 144.8l.1-.2v1.1M84.7 157.5l.1-.2v1.1M84.9 142.1l.1 .1a.83 .83 0 0 1-.1 .9M84.9 147.6l.2 .2v.2l-.2 .2M84.9 150.1l.2 .2v.3l-.2 .1M85.1 142.5l-.2 .2M125.1 147.9h.7M125.4 149.7h.2"/>
<path d="M125.5 142.1a.64 .64 0 0 1 0 1M125.5 144.6l.2 .2v.3l-.6 .6h.6M125.5 157.3l.2 .2v.3l-.6 .6h.6M125.5 150.1l.2 .2v.3l-.2 .1M125.5 152.3l.2 .2-.2 .2 .2 .1v.3l-.2 .2M125.6 147.5v.7M84.5 165h.6l-.4 1M84.6 162.4h.4M84.9 160.3l.2 .2v.2l-.2 .2M84.9 162.8l.2 .2v.3l-.2 .1M84.9 167.5l.1 .1a.83 .83 0 0 1-.1 .9M85.1 167.9l-.2 .2"/>
<path d="M125.1 160.6h.7M125.4 162.4h.2M125.5 167.5a.64 .64 0 0 1 0 1M125.5 173.9a.64 .64 0 0 1 0 1M125.5 162.8l.2 .2v.3l-.2 .1M125.5 165l.2 .2-.2 .2 .2 .1v.3l-.2 .2M125.5 171.3l.2 .2v.3l-.6 .5h.6M125.6 160.2v.7"/>
</g>
<path d="M138.4 41.9h1.3M144.8 41.9h1.2M179.1 57.2h1.2M185.4 57.2h1.3M138.4 115.6h1.3M144.8 115.6h1.2" fill="none" stroke="#a1a1a1" stroke-width=".15"/>
<path d="M138.7 40.5l7.1 2.8M145.8 40.5l-7.1 2.8M179.3 55.7l7.2 2.9M186.5 55.7l-7.2 2.9M138.7 114.2l7.1 2.8M145.8 114.2l-7.1 2.8" fill="none" stroke="#e12e31" stroke-width=".46"/>
<g fill="#009600" stroke="#009600" stroke-width=".15">
<circle cx="134.6" cy="39.4" r=".46"/>
<circle cx="134.6" cy="41.9" r=".46"/>
<circle cx="127" cy="175.3" r=".46"/>
<circle cx="134.6" cy="113" r=".46"/>
<circle cx="134.6" cy="115.6" r=".46"/>
<circle cx="236.2" cy="57.2" r=".46"/>
</g>
<text font-size="2.8" fill="#840000" x="178" y="190.9">Title:</text>
<g font-size="2.1" fill="#840000">
<text x="178" y="184">Sheet:</text>
<text x="186.2" y="184">/fpga/</text>
<text x="178" y="186.7">File:</text>
<text x="184.1" y="186.7">fpga.kicad_sch</text>
<text x="178" y="196.9">KiCad</text>
<text x="178" y="194.1">Size:</text>
<text x="184.7" y="194.1">A4</text>
<text x="185.7" y="196.9">E.D.A.</text>
<text x="193.3" y="196.9">9.0.5</text>
<text x="200" y="194.1">Date:</text>
<text x="263" y="194.3">Rev:</text>
<text x="263" y="196.9">Id:</text>
<text x="267.1" y="196.9">5/7</text>
</g>
<g font-size="1.8" fill="#840000">
<text x="35" y="11.9">1</text>
<text x="85" y="11.9">2</text>
<text x="135" y="11.9">3</text>
<text x="185" y="11.9">4</text>
<text x="235" y="11.9">5</text>
<text x="285" y="11.9">6</text>
<text x="10.3" y="35.9">A</text>
<text x="285.3" y="35.9">A</text>
<text x="46.9" y="53">CLIPPING</text>
<text x="131" y="50.5">GPIO_20</text>
<text x="131" y="53">GPIO_21</text>
<text x="44" y="55.6">USART_1_RX</text>
<text x="44.3" y="58.1">USART_1_TX</text>
<text x="131" y="55.6">GPIO_22</text>
<text x="131" y="58.1">GPIO_23</text>
<text x="50.8" y="65.7">OE_B</text>
<text x="51" y="63.2">OE_A</text>
<text x="218.6" y="63.2">CLOCK_80MHz</text>
<text x="48.9" y="68.3">GPIO_6</text>
<text x="48.9" y="70.8">GPIO_7</text>
<text x="131" y="70.8">QSPI_CLK/GPIO_1</text>
<text x="131" y="68.3">QSPI_CS/GPIO_0</text>
<text x="48.9" y="75.9">GPIO_9</text>
<text x="48.9" y="73.3">GPIO_8</text>
<text x="131" y="75.9">QSPI_IO1/GPIO_3</text>
<text x="131" y="73.3">QSPI_IO0/GPIO_2</text>
<text x="47.7" y="78.4">GPIO_10</text>
<text x="47.7" y="81">GPIO_11</text>
<text x="131" y="81">QSPI_IO3/GPIO_5</text>
<text x="131" y="78.4">QSPI_IO2/GPIO_4</text>
<text x="213.8" y="82.2">ADC_A_0</text>
<text x="264.6" y="83.5">ADC_B_1</text>
<text x="264.6" y="81">ADC_B_0</text>
<text x="10.3" y="85.9">B</text>
<text x="34.8" y="86">CLK_FPGA_PLL_50MHz</text>
<text x="34.8" y="88.6">CLK_FPGA_PLL_50MHz</text>
<text x="213.8" y="84.8">ADC_A_1</text>
<text x="213.8" y="87.3">ADC_A_2</text>
<text x="213.8" y="89.9">ADC_A_3</text>
<text x="264.6" y="86">ADC_B_2</text>
<text x="264.6" y="88.6">ADC_B_3</text>
<text x="285.3" y="85.9">B</text>
<text x="45.8" y="91.1">OVERFLOW</text>
<text x="213.8" y="92.4">ADC_A_4</text>
<text x="213.8" y="94.9">ADC_A_5</text>
<text x="264.6" y="91.1">ADC_B_4</text>
<text x="264.6" y="93.7">ADC_B_5</text>
<text x="213.8" y="97.5">ADC_A_6</text>
<text x="213.8" y="100">ADC_A_7</text>
<text x="264.6" y="98.7">ADC_B_7</text>
<text x="264.6" y="101.3">ADC_B_8</text>
<text x="264.6" y="96.2">ADC_B_6</text>
<text x="213.8" y="107.6">ADC_A_10</text>
<text x="213.8" y="102.6">ADC_A_8</text>
<text x="213.8" y="105.1">ADC_A_9</text>
<text x="264.6" y="106.4">ADC_B_10</text>
<text x="264.6" y="103.8">ADC_B_9</text>
<text x="213.8" y="110.2">ADC_A_11</text>
<text x="213.8" y="112.7">ADC_A_12</text>
<text x="264.6" y="108.9">ADC_B_11</text>
<text x="264.6" y="111.4">ADC_B_12</text>
<text x="264.6" y="114">ADC_B_13</text>
<text x="213.8" y="115.3">ADC_A_13</text>
<text x="53.6" y="121.6">CLOCK_80MHz</text>
<text x="58.9" y="126.7">ADC_B_0</text>
<text x="58.9" y="131.8">ADC_B_2</text>
<text x="58.9" y="129.2">ADC_B_1</text>
<text x="10.3" y="135.9">C</text>
<text x="58.9" y="136.8">ADC_B_3</text>
<text x="285.3" y="135.9">C</text>
<text x="58.9" y="141.9">ADC_B_5</text>
<text x="58.9" y="139.4">ADC_B_4</text>
<text x="132.2" y="139.4">ADC_A_0</text>
<text x="132.2" y="141.9">ADC_A_1</text>
<text x="58.9" y="144.5">ADC_B_6</text>
<text x="58.9" y="147">ADC_B_7</text>
<text x="58.9" y="149.5">ADC_B_8</text>
<text x="132.2" y="149.5">ADC_A_4</text>
<text x="132.2" y="147">ADC_A_3</text>
<text x="132.2" y="144.5">ADC_A_2</text>
<text x="57.7" y="154.6">ADC_B_10</text>
<text x="58.9" y="152.1">ADC_B_9</text>
<text x="132.2" y="154.6">ADC_A_6</text>
<text x="132.2" y="152.1">ADC_A_5</text>
<text x="57.7" y="159.7">ADC_B_11</text>
<text x="132.2" y="159.7">ADC_A_7</text>
<text x="57.7" y="164.8">ADC_B_13</text>
<text x="57.7" y="162.2">ADC_B_12</text>
<text x="57.9" y="167.3">ADC_A_13</text>
<text x="132.2" y="164.8">ADC_A_9</text>
<text x="132.2" y="162.2">ADC_A_8</text>
<text x="132.2" y="167.3">ADC_A_10</text>
<text x="57.9" y="169.9">ADC_A_12</text>
<text x="132.2" y="169.9">ADC_A_11</text>
<text x="10.3" y="185.9">D</text>
<text x="285.3" y="185.9">D</text>
<text x="35" y="199.9">1</text>
<text x="85" y="199.9">2</text>
<text x="135" y="199.9">3</text>
<text x="185" y="199.9">4</text>
<text x="235" y="199.9">5</text>
<text x="285" y="199.9">6</text>
</g>
<g font-size="1.8" fill="#0000c2">
<text x="42" y="23">TODO: ledy</text>
<text x="53.7" y="23">FPGA</text>
</g>
<g font-size="1.8" fill="#006464">
<text x="92.4" y="35.2">P0082_BOTTOMMOUNT</text>
<text x="100.3" y="32.6">U10A</text>
<text x="129.8" y="35.2">PWR_FLAG</text>
<text x="154.2" y="33.9">+5V</text>
<text x="158.6" y="33.9">+3V3</text>
<text x="146.4" y="39">R55</text>
<text x="151.8" y="39">0R</text>
<text x="129.8" y="47.9">PWR_FLAG</text>
<text x="173.9" y="50.4">+3V3</text>
<text x="193.6" y="52.9">XLL735080.000000I</text>
<text x="201.9" y="50.4">Y1</text>
<text x="233.6" y="50.4">+3V3</text>
<text x="194.8" y="58">E/D</text>
<text x="207.8" y="58">VDD</text>
<text x="194.8" y="60.6">NC</text>
<text x="194.8" y="63.1">GND</text>
<text x="206.5" y="60.6">OUT2</text>
<text x="207.8" y="63.1">OUT</text>
<text x="240" y="61.8">C140</text>
<text x="240" y="64.4">10nF</text>
<text x="185.9" y="69.4">GND</text>
<text x="234.2" y="72">GND</text>
<text x="68.3" y="84.7">R180</text>
<text x="68.3" y="87.2">R181</text>
<text x="73.7" y="84.7">33R</text>
<text x="73.7" y="87.2">33R</text>
<text x="100.3" y="106.3">U10B</text>
<text x="154.2" y="107.5">+5V</text>
<text x="158.6" y="107.5">+3V3</text>
<text x="92.4" y="108.8">P0082_BOTTOMMOUNT</text>
<text x="125" y="108.8">GND PWR_FLAG</text>
<text x="146.4" y="112.6">R57</text>
<text x="151.8" y="112.6">0R</text>
<text x="129.8" y="121.5">PWR_FLAG</text>
<text x="125" y="185">GND</text>
</g>
<g font-size="1.8" fill="#989898">
<text x="146.4" y="41.5">R56</text>
<text x="151.1" y="41.5">DNP</text>
<text x="180.9" y="51.7">R72</text>
<text x="180.8" y="54.2">DNP</text>
<text x="146.4" y="115.2">R58</text>
<text x="151.1" y="115.2">DNP</text>
</g>
<g font-size="1.8" fill="#a90000">
<text x="191.1" y="56.9">1</text>
<text x="191.1" y="59.4">2</text>
<text x="213.9" y="56.9">6</text>
<text x="213.9" y="59.4">5</text>
<text x="191.1" y="62">3</text>
<text x="213.9" y="62">4</text>
</g>
<g font-size="1.8" fill="#0f0f0f">
<text x="188" y="83.5">D_ADC_A1</text>
<text x="188" y="80.9">D_ADC_A0</text>
<text x="238.8" y="82.2">D_ADC_B1</text>
<text x="238.8" y="79.7">D_ADC_B0</text>
<text x="188" y="88.6">D_ADC_A3</text>
<text x="188" y="86">D_ADC_A2</text>
<text x="238.8" y="84.7">D_ADC_B2</text>
<text x="238.8" y="87.3">D_ADC_B3</text>
<text x="238.8" y="89.8">D_ADC_B4</text>
<text x="188" y="93.6">D_ADC_A5</text>
<text x="188" y="91.1">D_ADC_A4</text>
<text x="238.8" y="92.4">D_ADC_B5</text>
<text x="238.8" y="94.9">D_ADC_B6</text>
<text x="188" y="96.2">D_ADC_A6</text>
<text x="188" y="101.3">D_ADC_A8</text>
<text x="188" y="98.7">D_ADC_A7</text>
<text x="238.8" y="97.4">D_ADC_B7</text>
<text x="238.8" y="100">D_ADC_B8</text>
<text x="188" y="106.3">D_ADC_A10</text>
<text x="188" y="103.8">D_ADC_A9</text>
<text x="238.8" y="105.1">D_ADC_B10</text>
<text x="238.8" y="107.6">D_ADC_B11</text>
<text x="238.8" y="102.5">D_ADC_B9</text>
<text x="188" y="114">D_ADC_A13</text>
<text x="188" y="108.9">D_ADC_A11</text>
<text x="188" y="111.4">D_ADC_A12</text>
<text x="238.8" y="112.7">D_ADC_B13</text>
<text x="238.8" y="110.1">D_ADC_B12</text>
</g>
<g font-size="1.8" fill="#000084">
<text x="182.5" y="134.2" transform="rotate(-90 182.5 134.2)">D_ADC_A[0..13]</text>
<text x="233.3" y="133.1" transform="rotate(-90 233.3 133.1)">D_ADC_B[0..13]</text>
</g>
<g font-size="1.4" fill="#006464">
<text x="106.3" y="40.1">GPIO-0_VCC_SYS</text>
<text x="86.1" y="47.7">GPIO_0_IN0</text>
<text x="106.9" y="42.6">GPIO-0_VCC3P3</text>
<text x="113.1" y="47.7">GPIO_00</text>
<text x="86.1" y="50.3">GPIO_0_IN1</text>
<text x="86.1" y="52.8">GPIO_02</text>
<text x="113.1" y="50.3">GPIO_01</text>
<text x="113.1" y="52.8">GPIO_03</text>
<text x="86.1" y="55.3">GPIO_04</text>
<text x="86.1" y="57.9">GPIO_06</text>
<text x="113.1" y="55.3">GPIO_05</text>
<text x="113.1" y="57.9">GPIO_07</text>
<text x="86.1" y="63">GPIO_08</text>
<text x="86.1" y="65.5">GPIO_010</text>
<text x="112.1" y="65.5">GPIO_011</text>
<text x="113.1" y="63">GPIO_09</text>
<text x="86.1" y="68">GPIO_012</text>
<text x="86.1" y="70.6">GPIO_014</text>
<text x="112.1" y="68">GPIO_013</text>
<text x="112.1" y="70.6">GPIO_015</text>
<text x="86.1" y="73.1">GPIO_016</text>
<text x="86.1" y="75.7">GPIO_018</text>
<text x="112.1" y="73.1">GPIO_017</text>
<text x="112.1" y="75.7">GPIO_019</text>
<text x="86.1" y="78.2">GPIO_020</text>
<text x="86.1" y="80.7">GPIO_022</text>
<text x="112.1" y="78.2">GPIO_021</text>
<text x="112.1" y="80.7">GPIO_023</text>
<text x="86.1" y="85.8">GPIO_024</text>
<text x="86.1" y="88.4">GPIO_026</text>
<text x="112.1" y="85.8">GPIO_025</text>
<text x="112.1" y="88.4">GPIO_027</text>
<text x="86.1" y="90.9">GPIO_028</text>
<text x="86.1" y="93.4">GPIO_030</text>
<text x="86.1" y="96">GPIO_032</text>
<text x="112.1" y="90.9">GPIO_029</text>
<text x="112.1" y="93.4">GPIO_031</text>
<text x="112.1" y="96">GPIO_033</text>
<text x="86.1" y="101.1">SHIELD</text>
<text x="109.7" y="101.1">GPIO-0_GND</text>
<text x="106.3" y="113.8">GPIO-1_VCC_SYS</text>
<text x="106.9" y="116.3">GPIO-1_VCC3P3</text>
<text x="86.1" y="121.4">GPIO_1_IN0</text>
<text x="86.1" y="123.9">GPIO_1_IN1</text>
<text x="113.1" y="121.4">GPIO_10</text>
<text x="113.1" y="123.9">GPIO_11</text>
<text x="86.1" y="126.5">GPIO_12</text>
<text x="86.1" y="129">GPIO_14</text>
<text x="86.1" y="131.5">GPIO_16</text>
<text x="113.1" y="126.5">GPIO_13</text>
<text x="113.1" y="129">GPIO_15</text>
<text x="113.1" y="131.5">GPIO_17</text>
<text x="86.1" y="136.6">GPIO_18</text>
<text x="113.1" y="136.6">GPIO_19</text>
<text x="86.1" y="139.2">GPIO_110</text>
<text x="86.1" y="141.7">GPIO_112</text>
<text x="112.1" y="139.2">GPIO_111</text>
<text x="112.1" y="141.7">GPIO_113</text>
<text x="86.1" y="144.2">GPIO_114</text>
<text x="86.1" y="146.8">GPIO_116</text>
<text x="86.1" y="149.3">GPIO_118</text>
<text x="112.1" y="144.2">GPIO_115</text>
<text x="112.1" y="146.8">GPIO_117</text>
<text x="112.1" y="149.3">GPIO_119</text>
<text x="86.1" y="151.9">GPIO_120</text>
<text x="86.1" y="154.4">GPIO_122</text>
<text x="112.1" y="151.9">GPIO_121</text>
<text x="112.1" y="154.4">GPIO_123</text>
<text x="86.1" y="159.5">GPIO_124</text>
<text x="112.1" y="159.5">GPIO_125</text>
<text x="86.1" y="162">GPIO_126</text>
<text x="86.1" y="164.6">GPIO_128</text>
<text x="86.1" y="167.1">GPIO_130</text>
<text x="112.1" y="162">GPIO_127</text>
<text x="112.1" y="164.6">GPIO_129</text>
<text x="112.1" y="167.1">GPIO_131</text>
<text x="86.1" y="169.6">GPIO_132</text>
<text x="109.7" y="173.5">GPIO-1_GND</text>
<text x="112.1" y="169.6">GPIO_133</text>
<text x="109.7" y="176">GPIO-1_GND</text>
</g>
<g font-size="1.4" fill="#a90000">
<text x="120.3" y="39.1">JP1_11</text>
<text x="120.3" y="41.7">JP1_29</text>
<text x="80.2" y="46.7">JP1_1</text>
<text x="120.8" y="46.7">JP1_2</text>
<text x="80.2" y="49.3">JP1_3</text>
<text x="80.2" y="51.8">JP1_5</text>
<text x="120.8" y="49.3">JP1_4</text>
<text x="120.8" y="51.8">JP1_6</text>
<text x="80.2" y="54.4">JP1_7</text>
<text x="80.2" y="56.9">JP1_9</text>
<text x="120.3" y="56.9">JP1_10</text>
<text x="120.8" y="54.4">JP1_8</text>
<text x="79.7" y="62">JP1_13</text>
<text x="79.7" y="64.5">JP1_15</text>
<text x="120.3" y="62">JP1_14</text>
<text x="120.3" y="64.5">JP1_16</text>
<text x="79.7" y="67.1">JP1_17</text>
<text x="79.7" y="69.6">JP1_19</text>
<text x="120.3" y="67.1">JP1_18</text>
<text x="120.3" y="69.6">JP1_20</text>
<text x="79.7" y="72.1">JP1_21</text>
<text x="79.7" y="74.7">JP1_23</text>
<text x="79.7" y="77.2">JP1_25</text>
<text x="120.3" y="72.1">JP1_22</text>
<text x="120.3" y="74.7">JP1_24</text>
<text x="120.3" y="77.2">JP1_26</text>
<text x="79.7" y="79.8">JP1_27</text>
<text x="120.3" y="79.8">JP1_28</text>
<text x="79.7" y="84.8">JP1_31</text>
<text x="79.7" y="87.4">JP1_33</text>
<text x="79.7" y="89.9">JP1_35</text>
<text x="120.3" y="84.8">JP1_32</text>
<text x="120.3" y="87.4">JP1_34</text>
<text x="120.3" y="89.9">JP1_36</text>
<text x="79.7" y="92.5">JP1_37</text>
<text x="79.7" y="95">JP1_39</text>
<text x="120.3" y="92.5">JP1_38</text>
<text x="120.3" y="95">JP1_40</text>
<text x="81.5" y="100.1">S1</text>
<text x="82.4" y="100.1">2</text>
<text x="120.3" y="100.1">JP1_12</text>
<text x="123.6" y="100.1">30</text>
<text x="120.3" y="112.8">JP2_11</text>
<text x="120.3" y="115.3">JP2_29</text>
<text x="80.2" y="120.4">JP2_1</text>
<text x="80.2" y="122.9">JP2_3</text>
<text x="80.2" y="125.5">JP2_5</text>
<text x="120.8" y="120.4">JP2_2</text>
<text x="120.8" y="122.9">JP2_4</text>
<text x="120.8" y="125.5">JP2_6</text>
<text x="80.2" y="128">JP2_7</text>
<text x="80.2" y="130.6">JP2_9</text>
<text x="120.3" y="130.6">JP2_10</text>
<text x="120.8" y="128">JP2_8</text>
<text x="79.7" y="135.6">JP2_13</text>
<text x="120.3" y="135.6">JP2_14</text>
<text x="79.7" y="138.2">JP2_15</text>
<text x="79.7" y="140.7">JP2_17</text>
<text x="79.7" y="143.3">JP2_19</text>
<text x="120.3" y="138.2">JP2_16</text>
<text x="120.3" y="140.7">JP2_18</text>
<text x="120.3" y="143.3">JP2_20</text>
<text x="79.7" y="145.8">JP2_21</text>
<text x="79.7" y="148.3">JP2_23</text>
<text x="120.3" y="145.8">JP2_22</text>
<text x="120.3" y="148.3">JP2_24</text>
<text x="79.7" y="150.9">JP2_25</text>
<text x="79.7" y="153.4">JP2_27</text>
<text x="120.3" y="150.9">JP2_26</text>
<text x="120.3" y="153.4">JP2_28</text>
<text x="79.7" y="158.5">JP2_31</text>
<text x="79.7" y="161">JP2_33</text>
<text x="120.3" y="158.5">JP2_32</text>
<text x="120.3" y="161">JP2_34</text>
<text x="79.7" y="163.6">JP2_35</text>
<text x="79.7" y="166.1">JP2_37</text>
<text x="120.3" y="163.6">JP2_36</text>
<text x="120.3" y="166.1">JP2_38</text>
<text x="79.7" y="168.7">JP2_39</text>
<text x="120.3" y="168.7">JP2_40</text>
<text x="120.3" y="172.5">JP2_12</text>
<text x="120.3" y="175">JP2_30</text>
</g>
</svg>
